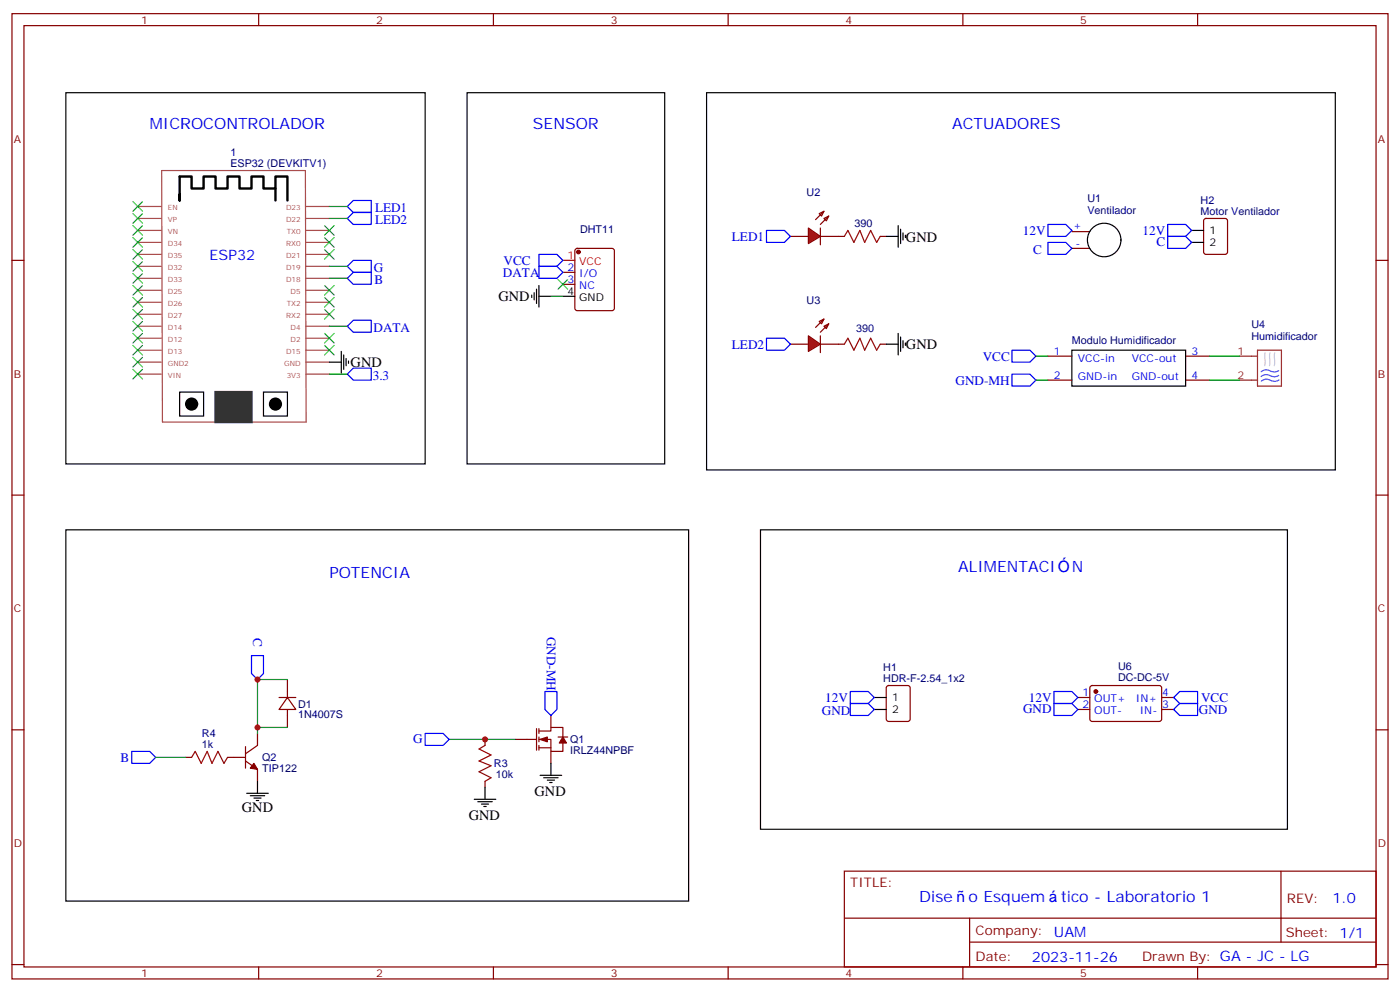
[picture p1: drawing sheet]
<svg xmlns="http://www.w3.org/2000/svg" width="412mm" height="292mm" viewBox="0 0 412 292" stroke-linecap="round" stroke-linejoin="round" font-family="sans-serif">
<g fill="none" stroke="#870000" stroke-width=".35">
<path d="M3.5 4h405.4v284.4h-405.4zM7.1 7.5h398.2v277.3h-398.2zM76.2 4v3.5M145.3 4v3.5M214.5 4v3.5M283.6 4v3.5M352.8 4v3.5M3.5 76.7h3.6M169.6 73.4l.4-.2h10.3l.6 .4 .1 17.2-.5 .7h-10.5l-.6-.5-.1-17.1zM232.8 69.6h5.3M241.3 62.9l1.4-.7-.7 1.4zM241.7 69.6h5.2"/>
<path d="M242.7 64.3l1.4-.7-.7 1.5zM242.7 62.2l-2.5 2.5M244.1 63.6l-2.4 2.5M315.7 73.2h5.3M315.7 68.2h5.3M405.3 76.7h3.6M165.8 80.2h3.5M165.8 83.7h3.5M3.5 145.8h3.6M405.3 145.8h3.6M3.5 215h3.6M405.3 215h3.6"/>
<path d="M248.7 256.6h156.6v28.2h-156.6zM377.3 256.6v20.9M248.7 270.5h156.5M285.6 277.5h119.6M285.6 270.5v14.1M3.5 284.1h3.6M76.2 284.8v3.6M145.3 284.8v3.6M214.5 284.8v3.6M283.6 284.8v3.6M352.8 284.8v3.6M405.3 284.1h3.6"/>
</g>
<circle cx="170.4" cy="74.2" r=".53" fill="#870000" stroke="#870000" stroke-width=".35"/>
<path d="M165.8 76.7h3.5" fill="none" stroke="#f00" stroke-width=".35"/>
<g fill="none" stroke="#000" stroke-width=".35">
<path d="M19.4 27.3h105.8v109.4h-105.8zM137.6 27.3h58.2v109.4h-58.2zM208.1 27.3h185.2v111.1h-185.2zM165.8 87.3h3.5M52.9 115.5h7.1v7.1h-7.1zM77.6 115.5h7.1v7.1h-7.1z"/>
<circle cx="325.3" cy="70.7" r="4.9"/>
</g>
<g fill="none" stroke="#a64a4a" stroke-width=".35">
<path d="M47.6 50.2h42.4l.2 74.1h-42.4zM40.6 78.5h6.9M40.6 74.9h6.9M40.6 71.4h6.9M40.6 67.9h6.9M40.6 64.3h6.9M40.6 60.8h6.9M90.1 78.5h6.9M90.1 74.9h6.9M90.1 71.4h6.9M90.1 67.9h6.9M90.1 64.3h6.9"/>
<path d="M90.1 60.8h6.9M40.6 99.6h6.9M40.6 96.1h6.9M40.6 92.6h6.9M40.6 89h6.9M40.6 85.5h6.9M40.6 82h6.9M90.1 99.6h6.9M90.1 96.1h6.9M90.1 92.6h6.9M90.1 89h6.9M90.1 85.5h6.9"/>
<path d="M90.1 82h6.9M40.6 110.2h6.9M40.6 106.7h6.9M40.6 103.2h6.9M90.1 110.2h6.9M90.1 106.7h6.9M90.1 103.2h6.9"/>
</g>
<path d="M63.5 115.5h10.6v8.8h-10.6z" fill="#333" stroke="#333" stroke-width=".71"/>
<g fill="#000" stroke="#000" stroke-width=".35">
<circle cx="56.4" cy="119" r="1.76"/>
<circle cx="81.1" cy="119" r="1.76"/>
</g>
<path d="M52.9 57.3v1.8v-7.1h3.5v3.5h3.6v-3.5h3.5v3.5h3.5v-3.5h3.6v3.5h3.5v-3.5h3.5v3.5h3.5v-3.5h3.6v7.1M81.1 55.5v3.6" fill="none" stroke="#000" stroke-width=".71"/>
<path d="M238.1 67.2l3.6 2.4-3.6 2.2z" fill="#f00" stroke="#870000" stroke-width=".35"/>
<path d="M241.7 67.2v4.9M241.3 94.7l1.4-.7-.7 1.4zM242.7 96.1l1.4-.7-.7 1.4zM242.7 94l-2.5 2.4M244.1 95.4l-2.4 2.5M232.8 101.4h5.3M241.7 101.4h5.2" fill="none" stroke="#870000" stroke-width=".35"/>
<path d="M238.1 98.9l3.6 2.5-3.6 2.1z" fill="#f00" stroke="#870000" stroke-width=".35"/>
<g fill="none" stroke="#870000" stroke-width=".35">
<path d="M246.9 69.6h1.8M259.3 69.6h1.8M354.8 64.6l.4-.3h5.7l.6 .5 .1 9.4-.5 .7h-5.9l-.6-.4-.1-9.4zM241.7 98.9v5M246.9 101.4h1.8M259.3 101.4h1.8M308.7 104.9h7M308.7 112h7M349.2 104.9h7.1M349.2 112h7.1M72.3 219.9v6.4M75.8 216v3.6l-3.5 2.4"/>
<path d="M82.2 205.5h4.9M84.7 205.5l2.4 3.5h-4.9zM84.7 200.2v5.3M84.7 209v5.3M142.9 217.8v1.8M151.7 217.8h6.3M158 214.6v6.4M158.7 215.3h3.6v-1h3.5v2.8M158.7 217.8h3.6v3.5h3.5v-2.4M158.7 214.6v1.4M158.7 217.1v1.4M158.7 219.6v1.4"/>
<path d="M162.3 210.7v3.6M164.4 217.1h2.8M261.3 202.1l.5-.2h5.6l.7 .5v9.4l-.5 .7h-5.8l-.7-.4v-9.5zM317.5 205.5h3.5M317.5 209h3.5M321.3 202.1l.4-.2 20.1 .1 .4 .6-.1 9.5-.6 .4-20-.1-.5-.6v-9.2zM342.2 205.5h3.5M342.2 209h3.5M54.7 223.1h1.7M67 223.1h5.3M72.3 224.2l3.5 2.4v3.6M142.9 230.2v1.7"/>
<path d="M158.7 220.3h3.6M162.3 221.3v3.6"/>
</g>
<g fill="none" stroke="#00f" stroke-width=".35">
<path d="M104.1 59.1h5.3v3.5h-5.3l-1.8-1.8zM104.1 62.6h5.3v3.5h-5.3l-1.8-1.8zM104.1 76.7h5.3v3.5h-5.3l-1.8-1.7zM158.7 74.9h5.3l1.8 1.8-1.8 1.8h-5.3zM158.7 78.5h5.3l1.8 1.7-1.8 1.8h-5.3zM225.8 67.9h5.3l1.7 1.7-1.7 1.8h-5.3zM308.7 66.1h5.3l1.7 1.8-1.7 1.7h-5.3zM308.7 71.4h5.3l1.7 1.8-1.7 1.7h-5.3zM344 66.1h5.2l1.8 1.8-1.8 1.7h-5.2zM344 69.6h5.2l1.8 1.8-1.8 1.8h-5.2zM104.1 80.2h5.3v3.5h-5.3l-1.8-1.7zM104.1 94.3h5.3v3.6h-5.3l-1.8-1.8z"/>
<path d="M225.8 99.6h5.3l1.7 1.8-1.7 1.8h-5.3zM104.1 108.4h5.3v3.6h-5.3l-1.8-1.8zM298.1 110.2h5.3l1.8 1.8-1.8 1.7h-5.3zM298.1 103.2h5.3l1.8 1.7-1.8 1.8h-5.3zM74.1 193.1h3.5v5.3l-1.8 1.8-1.7-1.8zM125.2 216h5.3l1.8 1.8-1.8 1.8h-5.3zM160.5 203.7h3.5v5.3l-1.7 1.7-1.8-1.7zM250.5 203.7h5.3l1.7 1.8-1.7 1.7h-5.3zM250.5 207.2h5.3l1.7 1.8-1.7 1.7h-5.3zM310.4 207.2h5.3l1.8 1.8-1.8 1.7h-5.3zM310.4 203.7h5.3l1.8 1.8-1.8 1.7h-5.3zM345.7 205.5l1.8-1.8h5.3v3.5h-5.3z"/>
<path d="M345.7 209l1.8-1.8h5.3v3.5h-5.3zM38.8 221.3h5.3l1.8 1.8-1.8 1.8h-5.3z"/>
</g>
<path d="M365.1 104.9h5.3M365.1 112h5.3M370.4 103.2h7.1v10.5h-7.1z" fill="none" stroke="#8c2424" stroke-width=".35"/>
<path d="M376.7 109.2a3.3 3.3 0 0 1-3.4-.2l-1.1 .1-.7 .4M376.7 110.6a3.3 3.3 0 0 1-3.4-.2l-1.1 .1-.7 .4M376.7 111.9a3.3 3.3 0 0 1-3.3-.2l-1.1 .1-.7 .5" fill="none" stroke="#09f" stroke-width=".35"/>
<path d="M372.7 103.9l-.2 3.8M374.1 103.9l-.2 3.8M375.5 103.9l-.1 3.8" fill="none" stroke="#ccc" stroke-width=".35"/>
<path d="M248.7 69.6l1.1-1.7 1.7 3.5 1.8-3.5 1.4 3.5 1.8-3.5 1.7 3.5 1.1-1.8M248.7 101.4l1.1-1.8 1.7 3.6 1.8-3.6 1.4 3.6 1.8-3.6 1.7 3.6 1.1-1.8M142.9 219.6l-1.8 1 3.5 1.8-3.5 1.8 3.5 1.4-3.5 1.7 3.5 1.8-1.7 1.1M56.4 223.1l1.1-1.8 1.8 3.6 1.7-3.6 1.4 3.6 1.8-3.6 1.8 3.6 1-1.8" fill="none" stroke="#a10000" stroke-width=".35"/>
<g fill="none" stroke="#000" stroke-width=".35">
<path d="M261.1 69.6h3.5M264.6 66.5v6.3M265.3 67.5v4.3M266 68.6v2.1M266.7 69.3v.7M351 67.9h3.5M351 71.4h3.5M156.6 86.9v.7M157.3 86.2v2.1M158 85.2v4.2M158.7 87.3h3.6M158.7 84.1v6.4"/>
<path d="M264.6 98.2v6.4M265.3 99.3v4.2M97 106.7h3.5M100.5 103.5v6.4M101.2 104.6v4.2M102 105.6v2.1M102.7 106.3v.7M261.1 101.4h3.5M266 100.3v2.1M266.7 101v.7M315.7 103.2h33.5v10.5h-33.5zM19.4 156.1h183.4v109.3h-183.4z"/>
<path d="M224 156.1h155.2v88.2h-155.2zM257.5 205.5h3.6M257.5 209h3.6M72.7 233.7h6.3M73.7 234.4h4.3M74.8 235.1h2.1M75.5 235.8h.7M75.8 230.2v3.5M139.7 235.4h6.3M140.8 236.1h4.2M141.8 236.9h2.1M142.5 237.6h.7"/>
<path d="M142.9 231.9v3.5M159.1 228.4h6.4M160.2 229.1h4.2M161.2 229.8h2.1M161.9 230.5h.7M162.3 224.9v3.5"/>
</g>
<g fill="none" stroke="#008700" stroke-width=".35">
<path d="M97 60.8h5.3M97 78.5h5.3M97 64.3h5.3M97 82h5.3M97 96.1h5.3M162.3 87.3h3.5M97 110.2h5.3M305.2 104.9h3.5M305.2 112h3.5M356.3 104.9h8.8M356.3 112h8.8M75.8 214.3h8.9"/>
<path d="M84.7 200.2h-8.9v15.8M132.3 217.8h19.4M45.9 223.1h8.8"/>
</g>
<g fill="none" stroke="#3c3" stroke-width=".35">
<path d="M39.2 59.4l2.8 2.8M42 59.4l-2.8 2.8M39.2 62.9l2.8 2.9M39.2 66.5l2.8 2.8M39.2 70l2.8 2.8M39.2 73.5l2.8 2.8M39.2 77l2.8 2.9M42 62.9l-2.8 2.9M42 66.5l-2.8 2.8M42 70l-2.8 2.8M42 73.5l-2.8 2.8M42 77l-2.8 2.9"/>
<path d="M95.6 66.5l2.8 2.8M95.6 70l2.8 2.8M95.6 73.5l2.8 2.8M98.4 66.5l-2.8 2.8M98.4 70l-2.8 2.8M98.4 73.5l-2.8 2.8M39.2 80.6l2.8 2.8M39.2 84.1l2.8 2.8M39.2 87.6l2.8 2.9M39.2 91.2l2.8 2.8M39.2 94.7l2.8 2.8M39.2 98.2l2.8 2.8"/>
<path d="M42 80.6l-2.8 2.8M42 84.1l-2.8 2.8M42 87.6l-2.8 2.9M42 91.2l-2.8 2.8M42 94.7l-2.8 2.8M42 98.2l-2.8 2.8M95.6 84.1l2.8 2.8M95.6 87.6l2.8 2.9M95.6 98.2l2.8 2.8M95.6 91.2l2.8 2.8M98.4 84.1l-2.8 2.8M98.4 87.6l-2.8 2.9"/>
<path d="M98.4 98.2l-2.8 2.8M98.4 91.2l-2.8 2.8M164.4 82.3l2.8 2.9M167.2 82.3l-2.8 2.9M39.2 101.7l2.8 2.9M39.2 108.8l2.8 2.8M39.2 105.3l2.8 2.8M42 101.7l-2.8 2.9M42 108.8l-2.8 2.8M42 105.3l-2.8 2.8M95.6 101.7l2.8 2.9M98.4 101.7l-2.8 2.9"/>
</g>
<g fill="#870000" stroke="#870000" stroke-width=".35">
<path d="M159.1 217.8l2.1-.7v1.4z"/>
<path d="M165.8 217.1l1.1 1.8h-2.2z"/>
<path d="M74.8 224.9l1 1.7-2.1-.3z"/>
<circle cx="322.8" cy="203.7" r=".53"/>
</g>
<g fill="#c00">
<circle cx="142.9" cy="217.8" r=".88"/>
<circle cx="75.8" cy="200.2" r=".88"/>
<circle cx="75.8" cy="214.3" r=".88"/>
</g>
<g font-size="4.6" fill="#00f">
<text x="44.1" y="37.9">MICROCONTROLADOR</text>
<text x="157" y="37.9">SENSOR</text>
<text x="280.5" y="37.9">ACTUADORES</text>
<text x="97" y="170.2">POTENCIA</text>
<text x="282.2" y="168.4">ALIMENTACI</text>
<text x="315.7" y="168.4">N</text>
<text x="270.8" y="265.6">Dise</text>
<text x="285.3" y="265.6">o Esquem</text>
<text x="312.5" y="265.6">tico - Laboratorio 1</text>
</g>
<g font-size="4.2">
<text x="266.9" y="71.2">GND</text>
<text x="146.9" y="88.8">GND</text>
<text x="266.9" y="102.9">GND</text>
<text x="103.3" y="108.2">GND</text>
<text x="71.3" y="239.3">GND</text>
<text x="157.5" y="234.6">GND</text>
<text x="138.1" y="241.7">GND</text>
</g>
<g font-size="4.2" fill="#00f">
<text x="61.7" y="76.7">ESP32</text>
<text x="392.5" y="265.9">1.0</text>
<text x="310.4" y="276">UAM</text>
<text x="304" y="283.2">2023-11-26</text>
</g>
<g font-size="3.9" fill="#00f">
<text x="110.5" y="62.6">LED1</text>
<text x="110.5" y="66.1">LED2</text>
<text x="215.6" y="70.9">LED1</text>
<text x="301.3" y="69.2">12V</text>
<text x="336.6" y="69.2">12V</text>
<text x="304.4" y="74.9">C</text>
<text x="340.7" y="72.6">C</text>
<text x="110.1" y="80.2">G</text>
<text x="110.3" y="83.7">B</text>
<text x="148.1" y="81.5">DATA</text>
<text x="148.4" y="78">VCC</text>
<text x="110" y="97.9">DATA</text>
<text x="215.6" y="102.7">LED2</text>
<text x="289.5" y="106.2">VCC</text>
<text x="109.8" y="112">3.3</text>
<text x="281.5" y="113.3">GND-MH</text>
<text x="74.6" y="188" transform="rotate(90 74.6 188)">C</text>
<text x="161.1" y="187.5" transform="rotate(90 161.1 187.5)">GND-MH</text>
<text x="243.1" y="206.8">12V</text>
<text x="303.1" y="206.8">12V</text>
<text x="353.8" y="206.8">VCC</text>
<text x="242.1" y="210.7">GND</text>
<text x="301.4" y="210.1">GND</text>
<text x="353.2" y="210.4">GND</text>
<text x="121.7" y="219">G</text>
<text x="35.5" y="224.4">B</text>
</g>
<g font-size="3.9" fill="#800">
<text x="250.5" y="261.2">TITLE:</text>
<text x="379.1" y="265.9">REV:</text>
<text x="287.4" y="275.4">Company:</text>
<text x="378.7" y="276">Sheet: 1/1</text>
<text x="287.4" y="283.1">Date:</text>
<text x="336.4" y="283.2">Drawn By: GA - JC - LG</text>
</g>
<g font-size="3.2" fill="#800">
<text x="41.6" y="7">1</text>
<text x="110.8" y="7">2</text>
<text x="179.9" y="7">3</text>
<text x="249.1" y="7">4</text>
<text x="318.2" y="7">5</text>
<text x="4.1" y="42.1">A</text>
<text x="405.9" y="42.1">A</text>
<text x="4.1" y="111.3">B</text>
<text x="405.9" y="111.3">B</text>
<text x="4.1" y="180.4">C</text>
<text x="405.9" y="180.4">C</text>
<text x="4.1" y="249.6">D</text>
<text x="405.9" y="249.6">D</text>
<text x="41.6" y="287.8">1</text>
<text x="110.8" y="287.8">2</text>
<text x="179.9" y="287.8">3</text>
<text x="249.1" y="287.8">4</text>
<text x="318.2" y="287.8">5</text>
</g>
<g font-size="3.2" fill="#000080">
<text x="67.9" y="45.8">1</text>
<text x="67.9" y="49.2">ESP32 (DEVKITV1)</text>
<text x="237.6" y="57.8">U2</text>
<text x="320.3" y="59.6">U1</text>
<text x="353.7" y="59.9">H2</text>
<text x="320.3" y="63">Ventilador</text>
<text x="353.7" y="63.3">Motor Ventilador</text>
<text x="170.9" y="68.5">DHT11</text>
<text x="251.7" y="66.8">390</text>
<text x="237.6" y="89.6">U3</text>
<text x="252.2" y="97.9">390</text>
<text x="315.7" y="101.4">Modulo Humidificador</text>
<text x="368.7" y="100">Humidificador</text>
<text x="368.7" y="96.7">U4</text>
<text x="260.2" y="197.5">H1</text>
<text x="329.3" y="197.2">U6</text>
<text x="260.2" y="200.9">HDR-F-2.54_1x2</text>
<text x="329.3" y="200.6">DC-DC-5V</text>
<text x="87.8" y="208.5">D1</text>
<text x="87.8" y="211.6">1N4007S</text>
<text x="59.5" y="220.3">1k</text>
<text x="59.5" y="217">R4</text>
<text x="167.9" y="218.9">Q1</text>
<text x="77.3" y="227.5">TIP122</text>
<text x="77.3" y="224.2">Q2</text>
<text x="145.5" y="226">R3</text>
<text x="167.9" y="222.2">IRLZ44NPBF</text>
<text x="146.1" y="229.3">10k</text>
</g>
<g font-size="3.2" fill="#00f">
<text x="316.1" y="67.5">+</text>
<text x="316.8" y="72.8">-</text>
<text x="167.1" y="79.9">2</text>
<text x="167.1" y="83.4">3</text>
<text x="170.6" y="81.6">I/O</text>
<text x="170.6" y="85.2">NC</text>
<text x="310.4" y="104.6">1</text>
<text x="317.5" y="106.7">VCC-in</text>
<text x="333.4" y="106.7">VCC-out</text>
<text x="351" y="104.6">3</text>
<text x="310.4" y="111.6">2</text>
<text x="317.5" y="112">GND-in</text>
<text x="333.4" y="112">GND-out</text>
<text x="351" y="111.6">4</text>
<text x="318.8" y="205.1">1</text>
<text x="318.8" y="208.6">2</text>
<text x="322.3" y="206.9">OUT+</text>
<text x="334.6" y="206.9">IN+</text>
<text x="342.4" y="208.6">3</text>
<text x="342.4" y="205.1">4</text>
<text x="322.3" y="210.4">OUT-</text>
<text x="335.7" y="210.4">IN-</text>
</g>
<g font-size="3.2">
<text x="356.3" y="68.9">1</text>
<text x="356.3" y="72.5">2</text>
<text x="167.1" y="86.9">4</text>
<text x="170.6" y="88.7">GND</text>
<text x="262.8" y="206.5">1</text>
<text x="262.8" y="210">2</text>
</g>
<g font-size="3.2" fill="#f00">
<text x="167.1" y="76.3">1</text>
<text x="170.6" y="78.1">VCC</text>
</g>
<g font-size="3.2" fill="#8d2323">
<text x="364.5" y="104.6">1</text>
<text x="364.5" y="111.6">2</text>
</g>
<g font-size="2.1" fill="#a54b4b">
<text x="49.4" y="65.4">VP</text>
<text x="49.4" y="61.9">EN</text>
<text x="84.3" y="65.4">D22</text>
<text x="84.3" y="61.9">D23</text>
<text x="49.4" y="68.9">VN</text>
<text x="84.5" y="68.9">TX0</text>
<text x="49.4" y="76">D35</text>
<text x="49.4" y="72.4">D34</text>
<text x="84.3" y="76">D21</text>
<text x="84.3" y="72.4">RX0</text>
<text x="49.4" y="83">D33</text>
<text x="49.4" y="79.5">D32</text>
<text x="84.3" y="83">D18</text>
<text x="84.3" y="79.5">D19</text>
<text x="49.4" y="86.6">D25</text>
<text x="85.6" y="86.6">D5</text>
<text x="49.4" y="93.6">D27</text>
<text x="49.4" y="90.1">D26</text>
<text x="84.3" y="93.6">RX2</text>
<text x="84.5" y="90.1">TX2</text>
<text x="49.4" y="100.7">D12</text>
<text x="49.4" y="97.1">D14</text>
<text x="85.6" y="100.7">D2</text>
<text x="85.6" y="97.1">D4</text>
<text x="49.4" y="107.7">GND2</text>
<text x="49.4" y="104.2">D13</text>
<text x="83.7" y="107.7">GND</text>
<text x="84.3" y="104.2">D15</text>
<text x="49.4" y="111.2">VIN</text>
<text x="84.5" y="111.2">3V3</text>
</g>
</svg>
